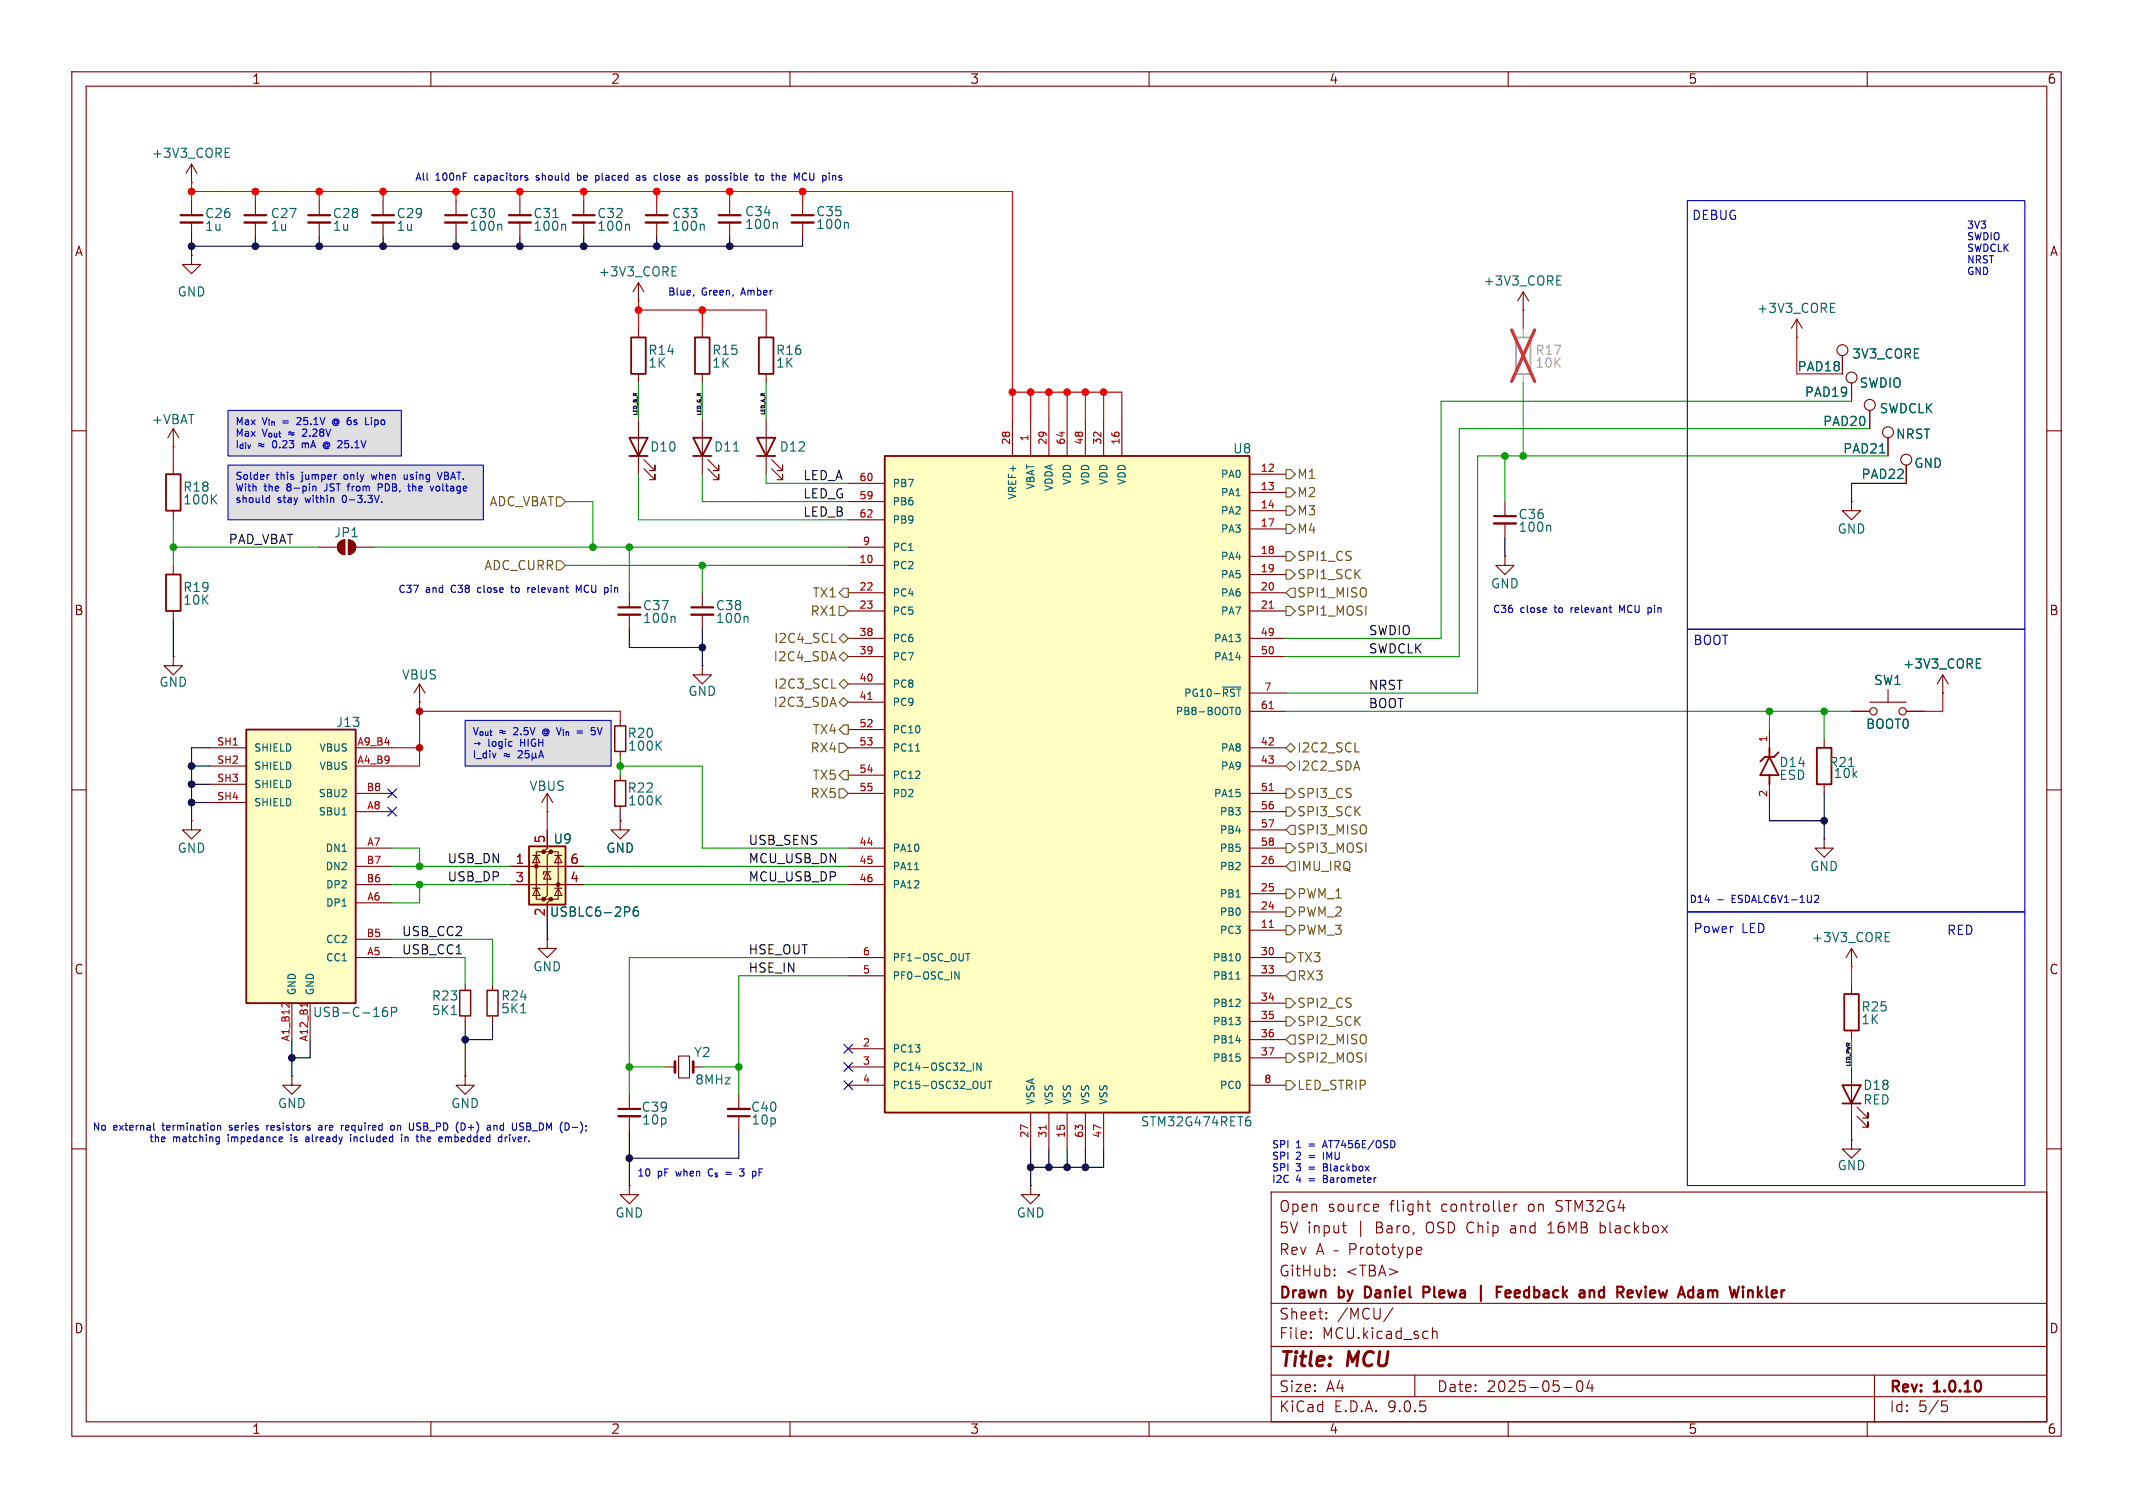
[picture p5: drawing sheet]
<svg xmlns="http://www.w3.org/2000/svg" width="297mm" height="210mm" viewBox="0 0 297 210" stroke-linecap="round" stroke-linejoin="round" font-family="sans-serif">
<g fill="none" stroke="#840000" stroke-width=".15">
<path d="M10 10h277v190h-277zM12 12h273v186h-273zM60 10v2M110 10v2M160 10v2M210 10v2M260 10v2M10 60h2M285 60h2M10 110h2M285 110h2M10 160h2"/>
<path d="M177 166h108v32h-108zM183.3 174.7l.5-1.5 .5 1.5M183.5 174.3h.7M185.7 174.2h.6M185.8 177.6h.1l-.1 .1M185.8 177.6h-.1l.1 .1M185.8 176.8v.1M185.8 177.6v.1M185.8 176.8h.1l-.1 .1M185.8 176.8h-.1l.1 .1M186.9 170.7h.6M187.2 171.6l.3 .1"/>
<path d="M191.7 167.7l.2 .1 .1 .3-.8 .1M191.9 168.6l-.2 .1M193.5 176.7l1.1 .4-1.1 .5M197.5 173.7l.4 .1 .1 .3-.8 .1M197.9 174.6l-.4 .1M198.6 167.7h.6M198.8 167.2v1.3l.1 .1 .3 .1M210.1 167.8l.1 .3-.7 .1M210.8 167.7v1M211.2 167.7l-.2 .1-.2 .2M215.5 171.7h.9M215.8 170.4l-.3 .2"/>
<path d="M222.8 171.6l.4 .1M222.8 170.2v1.5M223.2 170.7l-.4 .1M285 160h2M60 198v2M110 198v2M160 198v2M177 194.5h108M177 191.5h108M177 187.5h108M177 181.5h108M182.5 186.3h.1l-.1 .1"/>
<path d="M182.5 186.3v.1M182.5 185.5v.1M182.5 185.5h.1l-.1 .1M184.7 183.6v.1M184.7 183.6h-.1l.1 .1M184.7 182.8v.1M184.7 182.8h-.1l.1 .1M194 182.1l-1.3 2M197 191.5v3M199.5 184.9v1.5M199.5 185.5a.37 .37 0 0 1 .6 .1v.8M210 198v2"/>
<path d="M217.7 193.2h1.2M219.7 192.4a.36 .36 0 0 1 .3-.1 .36 .36 0 0 1 .3 .3 .77 .77 0 0 1-.4 1.2 .91 .91 0 0 1-.2-1.4zM221.3 192.2l-.3 1.1h.9M221.7 192.8v1M260 198v2M261 191.5v6.5M270.4 195.1h.7M270.5 195.7h.4l.3 .3v.3l-.2 .2-.5 .1"/>
</g>
<g fill="none" stroke="#840000" stroke-width=".3">
<path d="M190.4 179.2h-.3v1.5h.3M198.9 179.3l-.7-.1v1.5M198.9 179.9l-.7 .1M206.2 179v2.2M208.4 179.2h.7M208.4 179.9h.5M210.3 179.9l-.2-.2h-.3l-.2 .2 .1 .7 .1 .1 .5-.1M221.3 179.8a.37 .37 0 0 1 .7 .1v.8M221.3 179.7v1M227.8 179.7l.4 1 .4-1M236.6 179.7h.3l.2 .2v.8M244.8 179.2v1.5"/>
<path d="M245.3 179.7l-.5 .6M210.3 180l-.7 .2M237.1 180.6l-.5 .1M237.1 180l-.5 .1M244.9 180.1l.4 .6"/>
</g>
<g fill="#dfdfdf">
<path d="M31.7 57.2h24.2v6.3h-24.2z"/>
<path d="M31.7 64.8h35.6v7.6h-35.6z"/>
<path d="M64.8 100.3h20.3v6.4h-20.3z"/>
</g>
<g fill="none" stroke="#840000" stroke-width=".3">
<path d="M25.1 30h3.1M34 30h3.1M42.9 30h3.1M51.8 30h3.1M62 30h3M70.9 30h3M79.8 30h3M89.9 30h3.1M100.1 30h3M110.2 30h3.1M208 71.9h3.1M86.1 84.6h3.1"/>
<path d="M96.3 84.6h3M86.1 154.4h3.1M101.3 155.4h3.1"/>
</g>
<g fill="none" stroke="#840000" stroke-width=".33">
<path d="M25.1 31h3.1M34 31h3.1M42.9 31h3.1M51.8 31h3.1M62 31h3M70.9 31h3M79.8 31h3M89.9 31h3.1M100.1 31h3M110.2 31h3.1M208 72.9h3.1M86.1 85.6h3.1"/>
<path d="M96.3 85.6h3M86.1 155.4h3.1M101.3 154.4h3.1"/>
</g>
<g fill="none" stroke="#840000" stroke-width=".15">
<path d="M26.7 35.6v1.2h1.2l-1.2 1.3-1.3-1.3h1.3M26.7 35.6h.1M26.7 25.4h.1M26.7 22.9v2.5M26.7 27.9v2.1M26.7 31v2M26.7 22.9l-.8 1.2M26.7 22.9l.7 1.2M35.6 27.9v2.1M35.6 31v2M44.4 27.9v2.1M44.4 31v2"/>
<path d="M53.3 27.9v2.1M53.3 31v2M63.5 27.9v2.1M63.5 31v2M72.4 27.9v2.1M72.4 31v2M81.3 27.9v2.1M81.3 31v2M88.9 39.4v2.5M88.9 39.4l-.8 1.2M88.9 39.4l.8 1.2M91.4 27.9v2.1"/>
<path d="M91.4 31v2M101.6 27.9v2.1M101.6 31v2M111.8 27.9v2.1M111.8 31v2M24.1 59.7v2.5M24.1 59.7l-.7 1.3M24.1 59.7l.8 1.3M88.9 41.9h.1M88.9 45.7v1.3M88.9 52.1v1.2M88.9 58.4v7.6"/>
<path d="M97.8 45.7v1.3M97.8 52.1v1.2M97.8 58.4v7.6M212.1 43.2h.1M212.1 40.6l-.8 1.3M212.1 40.6l.8 1.3M212.1 40.6v2.6M250.2 47h.1M250.2 44.5l-.8 1.2M250.2 44.5l.8 1.2M250.2 44.5v2.5M256.5 49.5v2.6"/>
<path d="M257.8 53.3v2.6M260.3 57.2v2.5M24.1 62.2h.1M24.1 64.8v1.2M24.1 71.1v1.3M24.1 78.7v1.3M44.4 76.2h2.6M47.3 75.5l.4-.3h.3v2a1.02 1.02 0 0 1-.9-.6 1.02 1.02 0 0 1 .2-1.1zM48.5 75.2a1.02 1.02 0 0 1 1 1 1.02 1.02 0 0 1-1 1zM49.5 76.2h2.6M89.7 65.3l1.5 1.5v-.8v.8h-.8M89.7 64l1.5 1.5v-.7v.7h-.8"/>
<path d="M98.6 65.3l1.5 1.5v-.8v.8h-.8M98.6 64l1.5 1.5v-.7v.7h-.8M209.5 77.5v1.2h1.3l-1.3 1.3-1.2-1.3h1.2M209.5 77.5h.1M209.5 69.9v2M209.5 72.9v2M262.9 61v2.5M24.1 91.4v1.3h1.3l-1.3 1.3-1.2-1.3h1.2M24.1 91.4h.1M24.1 85.1v1.3M58.4 97.8h.1M58.4 95.3l-.7 1.2"/>
<path d="M58.4 95.3l.8 1.2M58.4 95.3v2.5M87.6 82.6v2M87.6 85.6v2M97.8 82.6v2M97.8 85.6v2M257.8 99.1h2.5M260.3 97.8h5.1M262.9 96v1.8M265.4 99.1h2.6M270.5 96.5h.1M270.5 94l-.8 1.3"/>
<path d="M270.5 94l.8 1.3M270.5 94v2.5M86.4 114.3v1.3h1.2l-1.2 1.2-1.3-1.2h1.3M86.4 114.3h.1M86.4 100.3v.8M86.4 104.6v.8M86.4 108v.7M86.4 112.3v.7M246.4 101.6v2.5M246.4 109.2v2.6M254 116.8v1.3h1.3l-1.3 1.3-1.3-1.3h1.3M254 116.8h.1"/>
<path d="M254 102.9v1.2M254 109.2v1.3M64.8 137.2v.7M68.6 137.2v.7M76.2 130.8v1.3h1.3l-1.3 1.3-1.3-1.3h1.3M76.2 130.8h.1M257.8 134.6h.1M257.8 132.1v2.5M257.8 137.2v1.2M257.8 132.1l-.8 1.3M257.8 132.1l.8 1.3M64.8 149.9v1.2h1.2l-1.2 1.3-1.3-1.3h1.3"/>
<path d="M64.8 149.9h.1M64.8 141.5v.7M68.6 141.5v.7M87.6 152.4v2M87.6 155.4v2.1M102.9 152.4v2M102.9 155.4v2.1M257.8 158.8v1.2h1.3l-1.3 1.3-1.3-1.3h1.3M257.8 158.8h.1M257.8 143.5v1.3M257.8 148.6v7.6M258.6 155.4l1.5 1.6v-.8v.8h-.8"/>
<path d="M258.6 154.2l1.5 1.5v-.8v.8h-.8M87.6 165.1v1.3h1.3l-1.3 1.2-1.2-1.2h1.2M87.6 165.1h.1M143.5 165.1v1.3h1.3l-1.3 1.2-1.3-1.2h1.3M143.5 165.1h.1"/>
<circle cx="256.5" cy="48.8" r=".76"/>
<circle cx="257.8" cy="52.6" r=".76"/>
<circle cx="260.4" cy="56.4" r=".76"/>
<circle cx="262.9" cy="60.2" r=".76"/>
<circle cx="260.9" cy="99.1" r=".51"/>
<circle cx="264.9" cy="99.1" r=".51"/>
</g>
<g fill="none" stroke="#006464" stroke-width=".15">
<path d="M31.4 21.3h.4M31.4 21.9h.6M31.4 20.6h.6M69.7 31.2l.2 .2v.7M77 30.3h.7M78.6 31.2l.2 .2v.7M87.5 31.2l.1 .2v.7M93.6 38.4h.6M93.6 37.8h.4M93.6 37.2h.6M97.9 31.2l.2 .2v.7M108 31l.2 .2v.6"/>
<path d="M117.9 31l.2 .2v.6M216.8 39h.4M216.8 39.7h.6M216.8 38.4h.6M254.9 42.8h.4M254.9 43.5h.6M254.9 42.2h.6M29.6 69.4l.6 .8M30.2 68.9l-.8 .7M102.1 62.8h.8M215.7 73.1l.2 .2v.7M261.7 63.1h.8"/>
<path d="M93.8 85.8l.2 .2v.7M104 85.8l.2 .2v.7M275.2 92.4h.4M275.2 93h.6M275.2 91.8h.6M91.6 103.7l.5 .8M91.6 111.4l.5 .7M92.1 103.2l-.7 .7M92.1 110.8l-.7 .7M262.5 130.5h.4M262.5 131.1h.6M262.5 129.9h.6"/>
<path d="M62.9 141.3h.7M72.5 141h.7"/>
</g>
<g fill="none" stroke="#840000" stroke-width=".25">
<path d="M87.9 47h2v5.1h-2zM96.8 47h2v5.1h-2zM23.1 66h2v5.1h-2zM87.6 61h2.6l-1.3 2.5zM87.6 63.5h2.6M96.5 61h2.6l-1.3 2.5zM96.5 63.5h2.6M23.1 80h2v5.1h-2zM246.4 104.1v1.3M246.4 108v1.2M246.4 105.4l1.2 2.6h-2.5zM247.6 104.8l-.6 .6h-1.3l-.6 .6"/>
<path d="M253 104.1h2v5.1h-2zM256.8 138.4h2v5.1h-2zM256.5 151.1h2.6l-1.3 2.6zM256.5 153.7h2.6"/>
</g>
<path d="M85.6 101.1h1.5v3.5h-1.5zM85.6 108.7h1.5v3.6h-1.5zM64 137.9h1.5v3.6h-1.5zM67.8 137.9h1.5v3.6h-1.5z" fill="none" stroke="#840000" stroke-width=".2"/>
<path d="M211.1 47h2v5.1h-2z" fill="none" stroke="#a1a1a1" stroke-width=".25"/>
<path d="M212.1 45.7v1.3M212.1 52.1v1.2" fill="none" stroke="#a1a1a1" stroke-width=".15"/>
<path d="M210.5 45.9l3.2 7.2M213.7 45.9l-3.2 7.2" fill="none" stroke="#e12e31" stroke-width=".46"/>
<g fill="#840000" stroke="#840000" stroke-width=".15">
<path d="M47.3 75.5l.4-.3h.3v2a1.02 1.02 0 0 1-.9-.6 1.02 1.02 0 0 1 .2-1.1z"/>
<path d="M48.5 75.2a1.02 1.02 0 0 1 1 1 1.02 1.02 0 0 1-1 1z"/>
</g>
<path d="M34.3 101.6h15.2v38.1h-15.2z" fill="#ffffc2"/>
<path d="M34.3 101.6h15.2v38.1h-15.2z" fill="none" stroke="#840000" stroke-width=".25"/>
<g fill="none" stroke="#840000" stroke-width=".15">
<path d="M29.2 104.1h5.1M29.2 106.7h5.1M29.2 109.2h5.1M29.2 111.8h5.1M49.5 104.1h5.1M49.5 106.7h5.1M49.5 110.5h5.1M49.5 113h5.1M49.5 118.1h5.1M40.6 139.7v5.1M43.2 139.7v5.1M49.5 120.7h5.1"/>
<path d="M49.5 123.2h5.1M49.5 125.7h5.1M49.5 130.8h5.1M49.5 133.4h5.1"/>
</g>
<path d="M39.3 139.7h.4M40.3 139.7v.6M42.8 139.7v.5" fill="none" stroke="#a90000" stroke-width=".15"/>
<path d="M47.6 113.5h.6M53.2 141l.3-.2h.2l.3 .2v.3l-.3 .2h-.3l-.2-.2M53.9 140.3a.5 .5 0 0 0-.7 .5M54.5 140.9h.6l.1-.2v-.3l-.2-.1h-.5v1.2" fill="none" stroke="#006464" stroke-width=".15"/>
<path d="M73.7 117.9h5v8.1h-5z" fill="#ffffc2"/>
<g fill="#840000" stroke="#840000" stroke-width=".14">
<circle cx="74.7" cy="120.6" r=".25"/>
<circle cx="75.7" cy="118.6" r=".25"/>
<circle cx="75.7" cy="125.2" r=".25"/>
<circle cx="76.7" cy="118.6" r=".25"/>
<circle cx="76.7" cy="125.2" r=".25"/>
<circle cx="77.7" cy="123.2" r=".25"/>
</g>
<g fill="none" stroke="#840000" stroke-width=".15">
<path d="M106.7 45.7v1.3M106.7 52.1v1.2M106.7 58.4v7.6M107.4 65.3l1.6 1.5v-.8v.8h-.8M107.4 64l1.6 1.5v-.7v.7h-.8M257.8 69.9v1.2h1.3l-1.3 1.3-1.3-1.3h1.3M257.8 69.9h.1M265.4 64.8v2.5M97.8 92.7v1.3h1.3l-1.3 1.3-1.3-1.3h1.3M97.8 92.7h.1M26.7 114.3v1.3h1.2l-1.2 1.2-1.3-1.2h1.3M26.7 114.3h.1"/>
<path d="M74.2 119.1h1M74.7 119.1l.5 1h-1zM75.7 118.6h-1v6.6h1M76.2 115.6v2.5l-.5 .5h1l-.5 .5v5.6l-.5 .5h1l-.5 .5v2.6M76.2 113h.1M76.2 110.5v2.5M76.2 110.5l-.8 1.3M76.2 110.5l.8 1.3M76.7 118.6h1v6.6h-1M77.2 119.1h1M77.7 119.1l.5 1h-1zM71.1 120.7h10.2"/>
<path d="M71.1 123.2h10.2M74.2 123.7h1M74.7 123.7l.5 1h-1zM76.2 121.4l.5 1h-1zM76.7 121.4h-1v.4M77.2 123.7h1M77.7 123.7l.5 1h-1zM40.6 149.9v1.2h1.3l-1.3 1.3-1.2-1.3h1.2M40.6 149.9h.1M92.7 148.6h1.3M94.5 147.1h1.5v3h-1.5zM96.5 148.6h1.3"/>
<circle cx="265.4" cy="64" r=".76"/>
</g>
<path d="M105.7 47h2v5.1h-2zM105.4 61h2.5l-1.2 2.5zM105.4 63.5h2.5M73.7 117.9h5v8.1h-5z" fill="none" stroke="#840000" stroke-width=".25"/>
<path d="M87.6 126.4l.1 .2-.1 .3M88.8 126.3a.5 .5 0 0 0-.6 .6v.4l.1 .2 .4 .1 .1-.1 .1-.5-.1-.1-.4-.1-.2 .2" fill="none" stroke="#006464" stroke-width=".15"/>
<path d="M94 147.8v1.6M96.5 147.8v1.6" fill="none" stroke="#840000" stroke-width=".38"/>
<path d="M123.2 63.5h50.8v91.4h-50.8z" fill="#ffffc2"/>
<path d="M123.2 63.5h50.8v91.4h-50.8z" fill="none" stroke="#840000" stroke-width=".25"/>
<g fill="none" stroke="#840000" stroke-width=".15">
<path d="M141 58.4v5.1M143.5 58.4v5.1M146 58.4v5.1M148.6 58.4v5.1M151.1 58.4v5.1M153.7 58.4v5.1M156.2 58.4v5.1M256.5 49.5v2.6M257.8 53.3v2.6M260.3 57.2v2.5M118.1 67.3h5.1M118.1 69.9h5.1"/>
<path d="M118.1 72.4h5.1M118.1 76.2h5.1M118.1 78.7h5.1M174 66h5.1M174 68.6h5.1M174 71.1h5.1M174 73.7h5.1M174 77.5h5.1M262.9 61v2.5M265.4 64.8v2.5M118.1 82.6h5.1M118.1 85.1h5.1"/>
<path d="M118.1 88.9h5.1M118.1 91.4h5.1M118.1 95.3h5.1M118.1 97.8h5.1M174 82.6h5.1M174 85.1h5.1M174 88.9h5.1M174 91.4h5.1M174 80h5.1M174 96.5h5.1M174 99.1h5.1M257.8 99.1h2.5"/>
<path d="M265.4 99.1h2.6M270.5 96.5h.1M76.2 115.6v2.5M86.4 114.3h.1M118.1 101.6h5.1M118.1 104.1h5.1M118.1 108h5.1M118.1 110.5h5.1M118.1 118.1h5.1M174 104.1h5.1M174 110.5h5.1M174 118.1h5.1"/>
<path d="M174 106.7h5.1M174 113h5.1M174 115.6h5.1M71.1 120.7h2.6M71.1 123.2h2.6M76.2 125.7v2.6M78.7 120.7h2.6M78.7 123.2h2.6M118.1 120.7h5.1M118.1 123.2h5.1M118.1 133.4h5.1M118.1 135.9h5.1"/>
<path d="M174 120.7h5.1M174 133.4h5.1M174 135.9h5.1M174 124.5h5.1M174 127h5.1M174 129.5h5.1M174 139.7h5.1M118.1 146.1h5.1M118.1 148.6h5.1M118.1 151.1h5.1M143.5 154.9v5.1M146 154.9v5.1"/>
<path d="M148.6 154.9v5.1M151.1 154.9v5.1M153.7 154.9v5.1M174 151.1h5.1M174 142.2h5.1M174 144.8h5.1M174 147.3h5.1"/>
</g>
<path d="M120.8 97.4h.6M176.7 84.7h.6M176.7 98.7h.6M176.7 110.1h.6M176.7 129.2h.6M145.7 156.7v.6" fill="none" stroke="#a90000" stroke-width=".15"/>
<g fill="none" stroke="#006464" stroke-width=".15">
<path d="M261.7 63.1h.8M170.2 95.7h2.6M172.2 98.6l.1-.1a.54 .54 0 0 1 .4 .5 .54 .54 0 0 1-.4 .5l-.1-.1-.1-.3zM275.2 92.4h.4M275.2 93h.6M275.2 91.8h.6M127.5 104.6h.6M87.6 126.4l.1 .2-.1 .3M88.8 126.3a.5 .5 0 0 0-.6 .6v.4l.1 .2 .4 .1 .1-.1 .1-.5-.1-.1-.4-.1-.2 .2M127.4 121.1h.5M133.5 135.3v1.1l-.5-1.1v1.1M134.5 132.8h.5"/>
<path d="M134.8 132.8v1M172.1 124.9h.6M172.1 136.4h.6M172.6 133v.6M172.6 139.2v.4M135.5 148v1.1M136.6 148v1.1l-.6-1.1v1.1M137.2 150.6v.8l-.1 .1M137.5 150.6h.6M137.8 150.6v1M172.1 140.2h.6M172.1 141.7h.6l-.4 .4"/>
<path d="M172.1 144.9h.6M172.6 142.2v.4M172.6 147.2v.5M173.7 156h.2l.3 .2-.1 .5-.4 .1M173.8 155.5h.2"/>
</g>
<g fill="none" stroke="#725600" stroke-width=".15">
<path d="M77.5 69.2h.6l.6 .7-.6 .6h-.6zM77.5 78.1h.6l.6 .6-.6 .7h-.6zM179.1 79.4h.6l.6 .6-.6 .6h-.6zM179.1 76.8h.6l.6 .7-.6 .6h-.6zM179.1 65.4h.6l.6 .6-.6 .7h-.6zM179.1 70.5h.6l.6 .6-.6 .7h-.6zM179.1 67.9h.6l.6 .7-.6 .6h-.6zM179.1 73h.6l.6 .7-.6 .6h-.6zM115.8 89.5h.6M115.8 95.8h.6M116.8 91.4l.7-.6 .6 .6-.6 .7zM116.8 84.5h.7l.6 .6-.6 .6h-.7z"/>
<path d="M116.8 97.8l.7-.6 .6 .6-.6 .6zM116.8 95.3l.7-.7 .6 .7-.6 .6zM117.5 81.9h.6v1.3h-.6l-.7-.6zM117.5 88.3l.6 .6-.6 .6-.7-.6zM179.1 84.5h.6l.6 .6-.6 .6h-.6zM179.7 81.9h.6v1.3h-.6l-.6-.6zM116.8 103.5h.7l.6 .6-.6 .7h-.7zM116.8 109.9h.7l.6 .6-.6 .6h-.7zM117.5 107.3h.6v1.3h-.6l-.7-.6zM117.5 101h.6v1.2h-.6l-.7-.6zM179.1 117.5h.6l.6 .6-.6 .6h-.6zM179.1 104.1l.6-.6 .6 .6-.6 .7z"/>
<path d="M179.1 106.7l.6-.7 .6 .7-.6 .6zM179.1 112.4h.6l.6 .6-.6 .7h-.6zM179.1 109.9h.6l.6 .6-.6 .6h-.6zM179.7 114.9h.6v1.3h-.6l-.6-.6zM188.7 104.7h.6M179.1 128.9h.6l.6 .6-.6 .7h-.6zM179.1 139.1h.6l.6 .6-.6 .6h-.6zM179.1 132.7h.6l.6 .7-.6 .6h-.6zM179.1 123.8h.6l.6 .7-.6 .6h-.6zM179.1 126.4h.6l.6 .6-.6 .6h-.6zM179.7 135.3h.6v1.2h-.6l-.6-.6zM179.7 120h.6v1.3h-.6l-.6-.6z"/>
<path d="M179.1 141.6h.6l.6 .6-.6 .7h-.6zM179.1 150.5h.6l.6 .6-.6 .7h-.6zM179.1 146.7h.6l.6 .6-.6 .7h-.6zM179.7 144.1h.6v1.3h-.6l-.6-.6z"/>
</g>
<g fill="none" stroke="#f00" stroke-width=".15">
<path d="M26.7 26.7h114.3v31.7M26.7 25.4v2.5M35.6 26.7v1.2M44.4 26.7v1.2M53.3 26.7v1.2M63.5 26.7v1.2M72.4 26.7v1.2M81.3 26.7v1.2M91.4 26.7v1.2M101.6 26.7v1.2M111.8 26.7v1.2M88.9 41.9v3.8"/>
<path d="M88.9 43.2h17.8v2.5M97.8 43.2v2.5M141 54.6h15.2v3.8M143.5 54.6v3.8M146 54.6v3.8M148.6 54.6v3.8M151.1 54.6v3.8M153.7 54.6v3.8M212.1 43.2v2.5M250.2 47v5.1h6.3M270.5 96.5v2.6h-2.5M257.8 134.6v2.6"/>
</g>
<g fill="none" stroke="#000" stroke-width=".15">
<path d="M26.7 33v2.6M35.6 33v1.3M44.4 33v1.3M53.3 33v1.3M63.5 33v1.3M72.4 33v1.3M81.3 33v1.3M91.4 33v1.3M101.6 33v1.3M111.8 33v1.3h-85.1M209.5 74.9v2.6M265.4 67.3h-7.6v2.6"/>
<path d="M24.1 86.4v5M87.6 87.6v2.6h10.2M97.8 87.6v5.1M26.7 109.2h2.5M26.7 111.8h2.5M26.7 106.7h2.5M29.2 104.1h-2.5v10.2M86.4 113v1.3M246.4 111.8v2.5h7.6M254 110.5v6.3M76.2 128.3v2.5M40.6 144.8v5.1"/>
<path d="M43.2 144.8v2.5h-2.6M64.8 142.2v7.7M68.6 142.2v2.6h-3.8M87.6 157.5v7.6M102.9 157.5v3.8h-15.3M257.8 156.2v2.6M143.5 160v5.1M146 160v2.6M148.6 160v2.6M151.1 160v2.6M153.7 160v2.6h-10.2"/>
</g>
<g fill="none" stroke="#009600" stroke-width=".15">
<path d="M88.9 53.3v5.1M97.8 53.3v5.1M106.7 53.3v5.1M212.1 53.3v10.2M257.8 55.9h-57.1v33h-21.6M260.3 59.7h-57.1v31.7h-24.1M24.1 76.2h20.3M24.1 72.4v6.3M52.1 76.2h66M78.7 78.7h39.4M78.7 69.9h3.8v6.3M87.6 76.2v6.4"/>
<path d="M88.9 66v6.4h29.2M97.8 66v3.9h20.3M97.8 78.7v3.9M106.7 66v1.3h11.4M209.5 63.5v6.4M262.9 63.5h-57.2v33h-26.6M179.1 99.1h78.7M246.4 99.1v2.5M254 99.1v3.8M54.6 118.1h3.8v2.6M86.4 106.7h11.4v11.4h20.3M86.4 105.4v2.6"/>
<path d="M54.6 133.4h10.2v3.8M54.6 120.7h16.5M54.6 123.2h16.5M54.6 130.8h14v6.4M58.4 123.2v2.5h-3.8M81.3 120.7h36.8M81.3 123.2h36.8M118.1 135.9h-15.2v16.5M118.1 133.4h-30.5v19M87.6 148.6h5.1M97.8 148.6h5.1M257.8 144.8v3.8"/>
</g>
<path d="M24.1 62.2v2.6M58.4 97.8v8.9h-3.8M58.4 99.1h28v1.2M54.6 104.1h3.8M76.2 113v2.6" fill="none" stroke="#c20000" stroke-width=".15"/>
<path d="M54 112.4l1.2 1.2M54 109.9l1.2 1.2M55.2 112.4l-1.2 1.2M55.2 109.9l-1.2 1.2M117.5 148l1.2 1.2M117.5 145.4l1.2 1.3M117.5 150.5l1.2 1.2M118.7 148l-1.2 1.2M118.7 145.4l-1.2 1.3M118.7 150.5l-1.2 1.2" fill="none" stroke="#000084" stroke-width=".15"/>
<g fill="none" stroke="#0000c2" stroke-width=".15">
<path d="M60.7 25.1h.6M60.7 24.4l.3-.3v1M61.7 24.2l.2-.1a.53 .53 0 0 1 .3 .5 .53 .53 0 0 1-.3 .5l-.2-.1v-.3zM62.7 24.2l.1-.1a.53 .53 0 0 1 .4 .5 .53 .53 0 0 1-.4 .5l-.1-.1-.1-.3zM63.6 24.4v.7M63.6 24.5l.1-.1 .3 .1v.6M64.5 24.6h.3M65 24.1h-.5v1M73.5 24.5l-.3-.1-.1 .2v.1l.4 .1v.2h-.4M74.7 25v.1M74.7 24.5v.2M80.4 25l.3 .1"/>
<path d="M80.4 24.1v1M80.7 24.4l-.3 .1M83 24.4l.3 .1 .1 .1v.4l-.4 .1M88.7 24.5h.3l.1 .6M89.1 24.7h-.4l-.1 .2 .1 .2 .4-.1M92 24.1v.9l.1 .1M96.2 24.5l.1 .6M96.3 25l-.1 .1M96.3 24.7h-.1M97.1 24.5l-.3-.1-.1 .2 .4 .3M97.1 25l-.1 .1-.3-.1M99.4 24.4l.2 .1 .1 .1v.4l-.3 .1"/>
<path d="M105.8 24.6l.2-.2 .2 .1 .1 .1-.1 .4-.2 .1-.2-.2M109 25h.4M109 24.5l.3-.1 .1 .3-.5 .1M112.7 24.1v.8l.2 .2h.2M116.8 24.7l.4 .1v.2l-.1 .1-.3-.1M116.8 24.5h.4M234.9 27.9h47v59.7h-47zM31.7 57.2h24.2v6.3h-24.2zM41.4 58.2h-.1M41.9 58.6l-.6 .5h.6M46.8 58.3a.48 .48 0 0 0-.5 .5 .48 .48 0 0 0 .5 .5M46.8 58.6a.24 .24 0 0 0-.3 .2 .24 .24 0 0 0 .3 .2"/>
<path d="M50.9 59.1h.5M51.7 58.1v.1M51.7 58.5v.6M96.6 41.1l-.1 .1M31.7 64.8h35.6v7.6h-35.6zM37.1 69.9h.4M37.1 69.4h.4M37.5 66.1l-.3 .2M37.5 69v1M42.1 61.7v.7M44 67.8v.6M45 62.2l.5 .3"/>
<path d="M45.1 68.4h.1M45.3 61.6l-.3 .2M45.5 61.8a.24 .24 0 0 0-.3 .2 .24 .24 0 0 0 .3 .3M47.7 69.2v.6M47.9 66.2v.5M51.7 66.1l.2 .7 .2-.5M52.7 67.4v1M53.1 69.9v.1M53.2 67.6l-.1 .2-.4 .1M56.3 66.1v.6l.3 .1 .1-.1M56.7 66.1v.7M57.5 67.4v1"/>
<path d="M60.7 67.9l.1 .4 .2 .1M60.9 67.7h.1M60.9 65.8l.3 1 .4-1M66.5 81.9v.5M71.1 81.8h.4M71.2 81.5v.9l.3 .1M73.8 81.8l-.3 .2M80.2 82.5v-1l.4 .7 .3-.7v1M85.1 81.5v.1M85.1 81.8v.7M218.8 84.6v.7M218.8 84.7v.1"/>
<path d="M225.9 85l-.4-.7v1M229.6 84.6l.3 .1v.1v.4l-.3 .1M234.9 87.6h47v39.4h-47zM64.8 100.3h20.3v6.4h-20.3zM73.3 104.9h.2l.2 .2-.1 .4h-.3M73.5 101.3h-.5v.5l.1-.1 .3 .1 .1 .1v.3l-.2 .1-.3-.1M73.8 101.3l.4 1 .3-1M74.1 105.4l.2 .1h.1l.2-.1M74.1 104.9v1M74.6 105.4l.1 .1M74.6 104.9v.5M75 105.5l.3-1 .4 1"/>
<path d="M75.1 105.3h.5M75.8 101.6a.46 .46 0 0 0-.3 .4 .46 .46 0 0 0 .3 .4M77.5 101.3l.3 1 .4-1M78.4 101.6v.1M78.4 101.9v.5M78.8 101.9v.5M78.8 102l.3-.1 .1 .5M80.4 101.8h.7M80.4 102.1h.7M82.4 101.8l.3-.1 .2 .2-.1 .4h-.3M82.8 101.3h-.4l-.1 .5M83.2 101.3l.3 1 .3-1"/>
<path d="M234.9 127h47v38.1h-47zM252.8 124.7h.3l.1 .3-.6 .7h.6M21.4 157.3l.1 .1M31.9 157.3l.1 .1M32 156.8v.2M37.2 156.7v.7M37.4 156.7l-.2 .2M40.5 158.3v.7M42.5 158.9l.2 .1h.2M42.9 158.3l-.3 .1M42.9 158.6h-.2l-.2 .2M44.4 156.8h.4v.6"/>
<path d="M44.8 157h-.3l-.2 .1 .2 .3 .3-.1M48.4 156.7h-.1l-.2 .2 .1 .4 .2 .1M48.6 157l-.5 .1M48.8 158.3v.7M49.3 158.3v.7M54.6 156.7l.2 .1 .1 .1v.4l-.3 .1M55.3 156.7v.7M55.5 156.7l-.2 .1M55.9 158.3v.7M56.4 158.3v.7M56.8 158.4l-.3-.1-.1 .1M57 156.4v.8"/>
<path d="M57.6 156.4v.8M58 157.3l.4 .1M58.4 156.4h-.2l-.2 .2 .1 .2 .3 .1M58.7 158.4l.2-.1 .2 .2M62.4 158.4l-.2-.1-.2 .1M68.8 156.8l.1-.1 .3 .1v.6M68.8 156.7v.7M70.3 158.3v.7M70.6 158.3l-.3 .2M73.3 156.9h.4M73.7 156.4h-.4v1h.4M79.7 157h.7"/>
<path d="M184.2 159.6h.5M184.5 158.8l-.4 1M98.7 163v.5M103 162.8h.6l-.3 .4h.2l.1 .2M103.6 163.6l-.2 .2-.4-.1M105.2 163.2l.1 .1-.1 .4M184.3 160.5v1M184.3 162.5h.3M184.3 164.1h.3M184.6 162.1h-.3v1h.4M184.6 163.7h-.3v1h.4"/>
</g>
<g fill="#000" stroke="#000" stroke-width=".15">
<circle cx="26.7" cy="34.3" r=".46"/>
<circle cx="35.6" cy="34.3" r=".46"/>
<circle cx="44.4" cy="34.3" r=".46"/>
<circle cx="53.3" cy="34.3" r=".46"/>
<circle cx="63.5" cy="34.3" r=".46"/>
<circle cx="72.4" cy="34.3" r=".46"/>
<circle cx="81.3" cy="34.3" r=".46"/>
<circle cx="91.4" cy="34.3" r=".46"/>
<circle cx="101.6" cy="34.3" r=".46"/>
<circle cx="97.8" cy="90.2" r=".46"/>
<circle cx="26.7" cy="111.8" r=".46"/>
<circle cx="26.7" cy="109.2" r=".46"/>
<circle cx="26.7" cy="106.7" r=".46"/>
<circle cx="254" cy="114.3" r=".46"/>
<circle cx="40.6" cy="147.3" r=".46"/>
<circle cx="64.8" cy="144.8" r=".46"/>
<circle cx="87.6" cy="161.3" r=".46"/>
<circle cx="143.5" cy="162.6" r=".46"/>
<circle cx="146" cy="162.6" r=".46"/>
<circle cx="148.6" cy="162.6" r=".46"/>
<circle cx="151.1" cy="162.6" r=".46"/>
</g>
<g fill="#009600" stroke="#009600" stroke-width=".15">
<circle cx="246.4" cy="99.1" r=".46"/>
<circle cx="254" cy="99.1" r=".46"/>
<circle cx="212.1" cy="63.5" r=".46"/>
<circle cx="209.5" cy="63.5" r=".46"/>
<circle cx="86.4" cy="106.7" r=".46"/>
<circle cx="102.9" cy="148.6" r=".46"/>
<circle cx="87.6" cy="148.6" r=".46"/>
<circle cx="58.4" cy="123.2" r=".46"/>
<circle cx="87.6" cy="76.2" r=".46"/>
<circle cx="97.8" cy="78.7" r=".46"/>
<circle cx="58.4" cy="120.7" r=".46"/>
<circle cx="82.5" cy="76.2" r=".46"/>
<circle cx="24.1" cy="76.2" r=".46"/>
</g>
<g fill="#f00" stroke="#f00" stroke-width=".15">
<circle cx="151.1" cy="54.6" r=".46"/>
<circle cx="148.6" cy="54.6" r=".46"/>
<circle cx="153.7" cy="54.6" r=".46"/>
<circle cx="97.8" cy="43.2" r=".46"/>
<circle cx="88.9" cy="43.2" r=".46"/>
<circle cx="143.5" cy="54.6" r=".46"/>
<circle cx="146" cy="54.6" r=".46"/>
<circle cx="141" cy="54.6" r=".46"/>
<circle cx="111.8" cy="26.7" r=".46"/>
<circle cx="44.4" cy="26.7" r=".46"/>
<circle cx="53.3" cy="26.7" r=".46"/>
<circle cx="63.5" cy="26.7" r=".46"/>
<circle cx="72.4" cy="26.7" r=".46"/>
<circle cx="81.3" cy="26.7" r=".46"/>
<circle cx="91.4" cy="26.7" r=".46"/>
<circle cx="101.6" cy="26.7" r=".46"/>
<circle cx="26.7" cy="26.7" r=".46"/>
<circle cx="35.6" cy="26.7" r=".46"/>
</g>
<g fill="#c20000" stroke="#c20000" stroke-width=".15">
<circle cx="58.4" cy="104.1" r=".46"/>
<circle cx="58.4" cy="99.1" r=".46"/>
</g>
<g font-size="2.8" fill="#840000">
<text x="178" y="190.9">Title:</text>
<text x="187.7" y="190.9">MCU</text>
</g>
<g font-size="2.1" fill="#840000">
<text x="178" y="172">5V input</text>
<text x="178" y="169">Open</text>
<text x="184.9" y="169">source</text>
<text x="189" y="172">|</text>
<text x="191.7" y="172">Baro,</text>
<text x="193.6" y="169">flight</text>
<text x="198.8" y="172">OSD Chip</text>
<text x="200.8" y="169">controller</text>
<text x="210.9" y="172">and</text>
<text x="213.1" y="169">on</text>
<text x="216.2" y="172">16MB</text>
<text x="217.1" y="169">STM32G4</text>
<text x="223.6" y="172">blackbox</text>
<text x="178" y="178">GitHub:</text>
<text x="178" y="175">Rev</text>
<text x="187.4" y="178">&lt;TBA&gt;</text>
<text x="188" y="175">Prototype</text>
<text x="178" y="184">Sheet:</text>
<text x="178" y="181.2">Drawn</text>
<text x="186.2" y="184">/MCU/</text>
<text x="186.5" y="181.2">by</text>
<text x="190.7" y="181.2">Daniel</text>
<text x="199.4" y="181.2">Plewa</text>
<text x="207.7" y="181.2">|</text>
<text x="210.9" y="181.2">Feedback</text>
<text x="223" y="181.2">and</text>
<text x="228.8" y="181.2">Review</text>
<text x="238.1" y="181.2">Adam</text>
<text x="245.8" y="181.2">Winkler</text>
<text x="178" y="186.7">File:</text>
<text x="184.1" y="186.7">MCU.kicad_sch</text>
<text x="178" y="196.9">KiCad</text>
<text x="178" y="194.1">Size:</text>
<text x="184.7" y="194.1">A4</text>
<text x="185.7" y="196.9">E.D.A.</text>
<text x="193.3" y="196.9">9.0.5</text>
<text x="200" y="194.1">Date:</text>
<text x="207" y="194.1">2025-05-04</text>
<text x="263" y="194.3">Rev:</text>
<text x="263" y="196.9">Id:</text>
<text x="267.1" y="196.9">5/5</text>
<text x="269.4" y="194.3">1.0.10</text>
</g>
<g font-size="1.8" fill="#840000">
<text x="35" y="11.9">1</text>
<text x="85" y="11.9">2</text>
<text x="135" y="11.9">3</text>
<text x="185" y="11.9">4</text>
<text x="235" y="11.9">5</text>
<text x="285" y="11.9">6</text>
<text x="10.3" y="35.9">A</text>
<text x="285.3" y="35.9">A</text>
<text x="10.3" y="85.9">B</text>
<text x="285.3" y="85.9">B</text>
<text x="10.3" y="135.9">C</text>
<text x="285.3" y="135.9">C</text>
<text x="10.3" y="185.9">D</text>
<text x="285.3" y="185.9">D</text>
<text x="35" y="199.9">1</text>
<text x="85" y="199.9">2</text>
<text x="135" y="199.9">3</text>
<text x="185" y="199.9">4</text>
<text x="235" y="199.9">5</text>
<text x="285" y="199.9">6</text>
</g>
<g font-size="1.8" fill="#006464">
<text x="21" y="22.2">+3V3_CORE</text>
<text x="28.5" y="32.4">1u</text>
<text x="28.5" y="30.6">C26</text>
<text x="37.6" y="32.4">1u</text>
<text x="37.6" y="30.6">C27</text>
<text x="46.2" y="32.4">1u</text>
<text x="46.2" y="30.6">C28</text>
<text x="55.1" y="32.4">1u</text>
<text x="55.1" y="30.6">C29</text>
<text x="65.3" y="32.4">100n</text>
<text x="65.3" y="30.6">C30</text>
<text x="74.2" y="32.4">100n</text>
<text x="74.2" y="30.6">C31</text>
<text x="83.1" y="32.4">100n</text>
<text x="83.1" y="30.6">C32</text>
<text x="93.5" y="32.4">100n</text>
<text x="93.5" y="30.6">C33</text>
<text x="103.6" y="32.1">100n</text>
<text x="103.6" y="30.3">C34</text>
<text x="113.5" y="32.1">100n</text>
<text x="113.5" y="30.3">C35</text>
<text x="24.6" y="41.5">GND</text>
<text x="83.3" y="38.7">+3V3_CORE</text>
<text x="206.5" y="40">+3V3_CORE</text>
<text x="244.6" y="43.8">+3V3_CORE</text>
<text x="90.2" y="51.4">1K</text>
<text x="90.2" y="49.6">R14</text>
<text x="99.1" y="51.4">1K</text>
<text x="99.1" y="49.6">R15</text>
<text x="108" y="51.4">1K</text>
<text x="108" y="49.6">R16</text>
<text x="250.2" y="51.9">PAD18</text>
<text x="257.8" y="50.1">3V3_CORE</text>
<text x="21" y="59.3">+VBAT</text>
<text x="251.2" y="55.5">PAD19</text>
<text x="253.8" y="59.5">PAD20</text>
<text x="258.8" y="54.2">SWDIO</text>
<text x="261.6" y="57.8">SWDCLK</text>
<text x="90.4" y="63.1">D10</text>
<text x="99.3" y="63.1">D11</text>
<text x="108.5" y="63.1">D12</text>
<text x="171.6" y="63.3">U8</text>
<text x="256.5" y="63.3">PAD21</text>
<text x="263.9" y="61.3">NRST</text>
<text x="266.5" y="65.4">GND</text>
<text x="25.4" y="70.5">100K</text>
<text x="25.4" y="68.7">R18</text>
<text x="259.1" y="66.9">PAD22</text>
<text x="46.4" y="75">JP1</text>
<text x="211.3" y="74.3">100n</text>
<text x="211.3" y="72.5">C36</text>
<text x="255.8" y="74.5">GND</text>
<text x="25.4" y="82.7">R19</text>
<text x="207.5" y="82.1">GND</text>
<text x="25.4" y="84.4">10K</text>
<text x="89.4" y="87">100n</text>
<text x="89.4" y="85.2">C37</text>
<text x="99.6" y="87">100n</text>
<text x="99.6" y="85.2">C38</text>
<text x="22.1" y="95.9">GND</text>
<text x="55.9" y="94.8">VBUS</text>
<text x="260.9" y="95.6">SW1</text>
<text x="264.9" y="93.3">+3V3_CORE</text>
<text x="46.7" y="101.4">J13</text>
<text x="95.8" y="97.1">GND</text>
<text x="259.7" y="101.7">BOOT0</text>
<text x="87.3" y="103">R20</text>
<text x="87.3" y="104.7">100K</text>
<text x="247.7" y="107">D14</text>
<text x="254.6" y="107">R21</text>
<text x="73.6" y="110.3">VBUS</text>
<text x="87.3" y="110.6">R22</text>
<text x="87.3" y="112.4">100K</text>
<text x="247.7" y="108.8">ESD</text>
<text x="255.2" y="108.6">10k</text>
<text x="24.6" y="119">GND</text>
<text x="77" y="117.7">U9</text>
<text x="84.3" y="119">GND</text>
<text x="252" y="121.5">GND</text>
<text x="76.5" y="127.9">USBLC6-2P6</text>
<text x="252.2" y="131.4">+3V3_CORE</text>
<text x="74.2" y="135.5">GND</text>
<text x="43.5" y="141.8">USB-C-16P</text>
<text x="60" y="139.5">R23</text>
<text x="60" y="141.6">5K1</text>
<text x="69.7" y="139.5">R24</text>
<text x="69.7" y="141.3">5K1</text>
<text x="259.1" y="142.8">1K</text>
<text x="259.1" y="141.1">R25</text>
<text x="96.5" y="147.4">Y2</text>
<text x="38.6" y="154.5">GND</text>
<text x="62.7" y="154.5">GND</text>
<text x="89.2" y="155">C39</text>
<text x="96.7" y="151.2">8MHz</text>
<text x="104.5" y="155">C40</text>
<text x="259.3" y="152">D18</text>
<text x="259.3" y="154">RED</text>
<text x="89.3" y="156.8">10p</text>
<text x="104.5" y="156.8">10p</text>
<text x="158.8" y="157.1">STM32G474RET6</text>
<text x="255.8" y="163.2">GND</text>
<text x="85.6" y="169.8">GND</text>
<text x="141.5" y="169.8">GND</text>
</g>
<g font-size="1.8" fill="#0000c2">
<text x="235.5" y="30.8">DEBUG</text>
<text x="235.7" y="90">BOOT</text>
<text x="235.7" y="130.2">Power</text>
<text x="242.5" y="130.2">LED</text>
<text x="271" y="130.4">RED</text>
</g>
<g font-size="1.8" fill="#989898">
<text x="213.7" y="49.6">R17</text>
<text x="213.7" y="51.4">10K</text>
</g>
<g font-size="1.8" fill="#725600">
<text x="68.1" y="70.7">ADC_VBAT</text>
<text x="180.5" y="66.9">M1</text>
<text x="180.5" y="72">M3</text>
<text x="180.5" y="69.4">M2</text>
<text x="180.5" y="74.5">M4</text>
<text x="67.3" y="79.6">ADC_CURR</text>
<text x="113.1" y="83.4">TX1</text>
<text x="180.5" y="80.9">SPI1_SCK</text>
<text x="180.5" y="83.4">SPI1_MISO</text>
<text x="180.5" y="78.3">SPI1_CS</text>
<text x="107.7" y="89.8">I2C4_SCL</text>
<text x="112.8" y="86">RX1</text>
<text x="180.5" y="86">SPI1_MOSI</text>
<text x="107.6" y="92.3">I2C4_SDA</text>
<text x="107.6" y="98.7">I2C3_SDA</text>
<text x="107.7" y="96.1">I2C3_SCL</text>
<text x="112.8" y="105">RX4</text>
<text x="113.1" y="102.5">TX4</text>
<text x="180.5" y="105">I2C2_SCL</text>
<text x="180.5" y="107.5">I2C2_SDA</text>
<text x="112.8" y="111.4">RX5</text>
<text x="113.1" y="108.8">TX5</text>
<text x="180.5" y="113.9">SPI3_SCK</text>
<text x="180.5" y="111.4">SPI3_CS</text>
<text x="180.5" y="119">SPI3_MOSI</text>
<text x="180.5" y="116.4">SPI3_MISO</text>
<text x="180.5" y="125.3">PWM_1</text>
<text x="180.5" y="121.5">IMU_IRQ</text>
<text x="180.5" y="130.4">PWM_3</text>
<text x="180.5" y="127.9">PWM_2</text>
<text x="180.5" y="136.8">RX3</text>
<text x="180.5" y="134.2">TX3</text>
<text x="180.5" y="140.6">SPI2_CS</text>
<text x="180.5" y="143.1">SPI2_SCK</text>
<text x="180.5" y="145.6">SPI2_MISO</text>
<text x="180.5" y="148.2">SPI2_MOSI</text>
<text x="180.5" y="152">LED_STRIP</text>
</g>
<g font-size="1.8" fill="#0f0f0f">
<text x="111.8" y="69.5">LED_G</text>
<text x="111.8" y="67">LED_A</text>
<text x="31.7" y="75.9">PAD_VBAT</text>
<text x="111.8" y="72">LED_B</text>
<text x="190.5" y="88.6">SWDIO</text>
<text x="190.5" y="91.1">SWDCLK</text>
<text x="190.5" y="96.2">NRST</text>
<text x="190.5" y="98.7">BOOT</text>
<text x="104.1" y="117.8">USB_SENS</text>
<text x="62.2" y="120.3">USB_DN</text>
<text x="62.2" y="122.8">USB_DP</text>
<text x="104.1" y="120.3">MCU_USB_DN</text>
<text x="104.1" y="122.8">MCU_USB_DP</text>
<text x="55.9" y="130.5">USB_CC2</text>
<text x="55.9" y="133">USB_CC1</text>
<text x="104.1" y="133">HSE_OUT</text>
<text x="104.1" y="135.5">HSE_IN</text>
</g>
<g font-size="1.8" fill="#a90000">
<text x="75.9" y="117.5" transform="rotate(-90 75.9 117.5)">5</text>
<text x="71.7" y="120.4">1</text>
<text x="71.7" y="122.9">3</text>
<text x="79.3" y="120.4">6</text>
<text x="79.3" y="122.9">4</text>
<text x="75.9" y="127.7" transform="rotate(-90 75.9 127.7)">2</text>
</g>
<g font-size="1.4" fill="#0000c2">
<text x="57.7" y="25.4">All</text>
<text x="66.3" y="25.4">capacitors</text>
<text x="75.1" y="25.4">should</text>
<text x="81.1" y="25.4">be</text>
<text x="83.9" y="25.4">placed</text>
<text x="89.8" y="25.4">as</text>
<text x="92.6" y="25.4">close</text>
<text x="97.5" y="25.4">as</text>
<text x="100.3" y="25.4">possible</text>
<text x="107.5" y="25.4">to</text>
<text x="110" y="25.4">the</text>
<text x="113.3" y="25.4">MCU</text>
<text x="273.8" y="32.1">3V3</text>
<text x="273.8" y="33.7">SWDIO</text>
<text x="273.8" y="35.3">SWDCLK</text>
<text x="92.9" y="41.4">Blue,</text>
<text x="97.7" y="41.4">Green,</text>
<text x="103.4" y="41.4">Amber</text>
<text x="273.8" y="36.9">NRST</text>
<text x="273.8" y="38.5">GND</text>
<text x="32.7" y="59.6">Max</text>
<text x="36.6" y="59.6">V_{in}</text>
<text x="39.6" y="59.6">=</text>
<text x="41.8" y="59.6">25.1V</text>
<text x="47" y="59.6">@ 6s</text>
<text x="52.1" y="59.6">Lipo</text>
<text x="32.7" y="61.2">Max</text>
<text x="32.7" y="62.8">I_{div}</text>
<text x="35.9" y="62.8">þÿ&quot;H</text>
<text x="36.6" y="61.2">V_{out}</text>
<text x="38.2" y="62.8">0.23</text>
<text x="40.4" y="61.2">þÿ&quot;H</text>
<text x="42.5" y="62.8">mA</text>
<text x="42.6" y="61.2">2.28V</text>
<text x="45.7" y="62.8">@ 25.1V</text>
<text x="32.7" y="67.2">Solder</text>
<text x="32.7" y="68.8">With</text>
<text x="32.7" y="70.4">should</text>
<text x="36.8" y="68.8">the</text>
<text x="38.5" y="67.2">this</text>
<text x="38.7" y="70.4">stay</text>
<text x="40.2" y="68.8">8-pin</text>
<text x="42.3" y="67.2">jumper</text>
<text x="42.7" y="70.4">within</text>
<text x="45.7" y="68.8">JST</text>
<text x="48.1" y="70.4">0-3.3V.</text>
<text x="48.4" y="67.2">only</text>
<text x="49.2" y="68.8">from</text>
<text x="52.5" y="67.2">when</text>
<text x="53.6" y="68.8">PDB,</text>
<text x="57.2" y="67.2">using</text>
<text x="58.1" y="68.8">the</text>
<text x="61.5" y="68.8">voltage</text>
<text x="62.2" y="67.2">VBAT.</text>
<text x="55.4" y="82.8">C37</text>
<text x="59.3" y="82.8">and</text>
<text x="63" y="82.8">C38</text>
<text x="66.9" y="82.8">close</text>
<text x="71.9" y="82.8">to</text>
<text x="74.4" y="82.8">relevant</text>
<text x="81.4" y="82.8">MCU</text>
<text x="85.6" y="82.8">pin</text>
<text x="207.8" y="85.6">C36</text>
<text x="211.7" y="85.6">close</text>
<text x="216.7" y="85.6">to</text>
<text x="219.2" y="85.6">relevant</text>
<text x="226.2" y="85.6">MCU</text>
<text x="230.4" y="85.6">pin</text>
<text x="65.7" y="102.7">V_{out}</text>
<text x="65.7" y="104.3">þÿ!’logic</text>
<text x="65.7" y="106">I_div</text>
<text x="69.5" y="102.7">þÿ&quot;H</text>
<text x="70.1" y="106">þÿ&quot;H</text>
<text x="72.7" y="104.3">HIGH</text>
<text x="76" y="102.7">@</text>
<text x="81.3" y="102.7">=</text>
<text x="235.1" y="126">D14</text>
<text x="239.1" y="126">-</text>
<text x="241.3" y="126">ESDALC6V1-1U2</text>
<text x="12.8" y="157.7">No</text>
<text x="15.8" y="157.7">external</text>
<text x="20.7" y="159.3">the</text>
<text x="22.8" y="157.7">termination</text>
<text x="24" y="159.3">matching</text>
<text x="31.9" y="159.3">impedance</text>
<text x="32.4" y="157.7">series</text>
<text x="37.8" y="157.7">resistors</text>
<text x="40.9" y="159.3">is</text>
<text x="43.2" y="159.3">already</text>
<text x="45.3" y="157.7">are</text>
<text x="48.7" y="157.7">required</text>
<text x="49.7" y="159.3">included</text>
<text x="55.9" y="157.7">on</text>
<text x="57.1" y="159.3">in</text>
<text x="58.7" y="157.7">USB_PD</text>
<text x="59.5" y="159.3">the</text>
<text x="62.8" y="159.3">embedded</text>
<text x="65.5" y="157.7">(D+)</text>
<text x="70.1" y="157.7">and</text>
<text x="71.4" y="159.3">driver.</text>
<text x="73.8" y="157.7">USB_DM</text>
<text x="80.7" y="157.7">(D-);</text>
<text x="177" y="160.1">SPI</text>
<text x="177" y="161.7">SPI</text>
<text x="180.5" y="160.1">1</text>
<text x="180.5" y="161.7">2</text>
<text x="182.5" y="160.1">=</text>
<text x="182.5" y="161.7">=</text>
<text x="184.7" y="160.1">AT7456E/OSD</text>
<text x="184.7" y="161.7">IMU</text>
<text x="88.6" y="164.1">10</text>
<text x="91.6" y="164.1">pF</text>
<text x="94.3" y="164.1">when</text>
<text x="99.1" y="164.1">C_{s}</text>
<text x="104" y="164.1">3</text>
<text x="106" y="164.1">pF</text>
<text x="177" y="163.3">SPI</text>
<text x="177" y="164.9">I2C</text>
<text x="180.5" y="163.3">3</text>
<text x="180.5" y="164.9">4</text>
<text x="182.5" y="163.3">=</text>
<text x="182.5" y="164.9">=</text>
<text x="184.7" y="163.3">Blackbox</text>
<text x="184.7" y="164.9">Barometer</text>
</g>
<g font-size="1.4" fill="#a90000">
<text x="140.7" y="62.1" transform="rotate(-90 140.7 62.1)">28</text>
<text x="143.3" y="61.6" transform="rotate(-90 143.3 61.6)">1</text>
<text x="145.8" y="62.1" transform="rotate(-90 145.8 62.1)">29</text>
<text x="148.3" y="62.1" transform="rotate(-90 148.3 62.1)">64</text>
<text x="150.9" y="62.1" transform="rotate(-90 150.9 62.1)">48</text>
<text x="153.4" y="62.1" transform="rotate(-90 153.4 62.1)">32</text>
<text x="156" y="62.1" transform="rotate(-90 156 62.1)">16</text>
<text x="175.4" y="65.8">12</text>
<text x="119.6" y="67.1">60</text>
<text x="119.6" y="69.6">59</text>
<text x="175.4" y="68.3">13</text>
<text x="175.4" y="70.9">14</text>
<text x="119.6" y="72.1">62</text>
<text x="120" y="75.9">9</text>
<text x="175.4" y="73.4">17</text>
<text x="175.4" y="77.2">18</text>
<text x="119.6" y="78.5">10</text>
<text x="119.6" y="82.3">22</text>
<text x="175.4" y="79.8">19</text>
<text x="175.4" y="82.3">20</text>
<text x="119.6" y="84.8">23</text>
<text x="119.6" y="88.6">38</text>
<text x="175.4" y="84.8">21</text>
<text x="175.4" y="88.6">49</text>
<text x="119.6" y="91.2">39</text>
<text x="119.6" y="95">40</text>
<text x="175.4" y="91.2">50</text>
<text x="119.6" y="97.5">41</text>
<text x="119.6" y="101.3">52</text>
<text x="175.4" y="98.8">61</text>
<text x="175.9" y="96.3">7</text>
<text x="30.1" y="103.9">SH1</text>
<text x="30.1" y="106.4">SH2</text>
<text x="49.6" y="103.9">A9_B4</text>
<text x="49.6" y="106.4">A4_B9</text>
<text x="119.6" y="103.9">53</text>
<text x="119.6" y="107.7">54</text>
<text x="175.4" y="103.9">42</text>
<text x="175.4" y="106.4">43</text>
<text x="246.1" y="103.5" transform="rotate(-90 246.1 103.5)">1</text>
<text x="30.1" y="109">SH3</text>
<text x="30.1" y="111.5">SH4</text>
<text x="51" y="110.2">B8</text>
<text x="51" y="112.8">A8</text>
<text x="119.6" y="110.2">55</text>
<text x="175.4" y="110.2">51</text>
<text x="175.4" y="112.8">56</text>
<text x="246.1" y="111.1" transform="rotate(-90 246.1 111.1)">2</text>
<text x="51" y="117.9">A7</text>
<text x="119.6" y="117.9">44</text>
<text x="175.4" y="115.3">57</text>
<text x="175.4" y="117.9">58</text>
<text x="51" y="120.4">B7</text>
<text x="51" y="122.9">B6</text>
<text x="51" y="125.5">A6</text>
<text x="119.6" y="120.4">45</text>
<text x="119.6" y="122.9">46</text>
<text x="175.4" y="120.4">26</text>
<text x="175.4" y="124.2">25</text>
<text x="51" y="130.6">B5</text>
<text x="175.4" y="126.7">24</text>
<text x="175.4" y="129.3">11</text>
<text x="51" y="133.1">A5</text>
<text x="120" y="133.1">6</text>
<text x="120" y="135.6">5</text>
<text x="175.4" y="133.1">30</text>
<text x="175.4" y="135.6">33</text>
<text x="175.4" y="139.4">34</text>
<text x="175.4" y="142">35</text>
<text x="40.4" y="145.1" transform="rotate(-90 40.4 145.1)">A1_B12</text>
<text x="42.9" y="145.1" transform="rotate(-90 42.9 145.1)">A12_B1</text>
<text x="120" y="145.8">2</text>
<text x="120" y="148.3">3</text>
<text x="175.4" y="144.5">36</text>
<text x="175.4" y="147.1">37</text>
<text x="120" y="150.9">4</text>
<text x="175.9" y="150.9">8</text>
<text x="143.3" y="158.6" transform="rotate(-90 143.3 158.6)">27</text>
<text x="145.8" y="158.6" transform="rotate(-90 145.8 158.6)">31</text>
<text x="148.3" y="158.6" transform="rotate(-90 148.3 158.6)">15</text>
<text x="150.9" y="158.6" transform="rotate(-90 150.9 158.6)">63</text>
<text x="153.4" y="158.6" transform="rotate(-90 153.4 158.6)">47</text>
</g>
<g font-size="1.4" fill="#006464">
<text x="124.2" y="68">PB7</text>
<text x="124.2" y="70.6">PB6</text>
<text x="141.7" y="69.7" transform="rotate(-90 141.7 69.7)">VREF+</text>
<text x="144.2" y="68.3" transform="rotate(-90 144.2 68.3)">VBAT</text>
<text x="146.8" y="68.5" transform="rotate(-90 146.8 68.5)">VDDA</text>
<text x="149.3" y="67.7" transform="rotate(-90 149.3 67.7)">VDD</text>
<text x="151.9" y="67.7" transform="rotate(-90 151.9 67.7)">VDD</text>
<text x="154.4" y="67.7" transform="rotate(-90 154.4 67.7)">VDD</text>
<text x="156.9" y="67.7" transform="rotate(-90 156.9 67.7)">VDD</text>
<text x="169.9" y="66.8">PA0</text>
<text x="169.9" y="69.3">PA1</text>
<text x="169.9" y="71.9">PA2</text>
<text x="124.2" y="73.1">PB9</text>
<text x="124.2" y="76.9">PC1</text>
<text x="169.9" y="74.4">PA3</text>
<text x="124.2" y="79.5">PC2</text>
<text x="124.2" y="83.3">PC4</text>
<text x="169.9" y="78.2">PA4</text>
<text x="169.9" y="80.7">PA5</text>
<text x="169.9" y="83.3">PA6</text>
<text x="124.2" y="85.8">PC5</text>
<text x="124.2" y="89.6">PC6</text>
<text x="168.9" y="89.6">PA13</text>
<text x="169.9" y="85.8">PA7</text>
<text x="124.2" y="92.2">PC7</text>
<text x="124.2" y="96">PC8</text>
<text x="168.9" y="92.2">PA14</text>
<text x="124.2" y="98.5">PC9</text>
<text x="163.6" y="99.8">PB8-BOOT0</text>
<text x="164.7" y="97.3">PG10-~{RST}</text>
<text x="35.3" y="104.9">SHIELD</text>
<text x="35.3" y="107.4">SHIELD</text>
<text x="44.3" y="104.9">VBUS</text>
<text x="44.3" y="107.4">VBUS</text>
<text x="124.2" y="102.3">PC10</text>
<text x="124.2" y="104.9">PC11</text>
<text x="169.9" y="104.9">PA8</text>
<text x="169.9" y="107.4">PA9</text>
<text x="35.3" y="110">SHIELD</text>
<text x="35.3" y="112.5">SHIELD</text>
<text x="44.2" y="111.2">SBU2</text>
<text x="44.2" y="113.8">SBU1</text>
<text x="124.2" y="108.7">PC12</text>
<text x="124.2" y="111.2">PD2</text>
<text x="168.9" y="111.2">PA15</text>
<text x="169.7" y="113.8">PB3</text>
<text x="45.2" y="118.8">DN1</text>
<text x="124.2" y="118.8">PA10</text>
<text x="169.7" y="116.3">PB4</text>
<text x="169.7" y="118.8">PB5</text>
<text x="45.2" y="121.4">DN2</text>
<text x="45.3" y="123.9">DP2</text>
<text x="124.2" y="121.4">PA11</text>
<text x="124.2" y="123.9">PA12</text>
<text x="169.7" y="121.4">PB2</text>
<text x="169.7" y="125.2">PB1</text>
<text x="45.3" y="126.5">DP1</text>
<text x="45.3" y="131.5">CC2</text>
<text x="169.7" y="127.7">PB0</text>
<text x="169.7" y="130.3">PC3</text>
<text x="45.3" y="134.1">CC1</text>
<text x="124.2" y="134.1">PF1-OSC_OUT</text>
<text x="124.2" y="136.6">PF0-OSC_IN</text>
<text x="168.8" y="134.1">PB10</text>
<text x="168.8" y="136.6">PB11</text>
<text x="41.4" y="138.7" transform="rotate(-90 41.4 138.7)">GND</text>
<text x="43.9" y="138.7" transform="rotate(-90 43.9 138.7)">GND</text>
<text x="168.8" y="140.4">PB12</text>
<text x="168.8" y="143">PB13</text>
<text x="124.2" y="146.8">PC13</text>
<text x="124.2" y="149.3">PC14-OSC32_IN</text>
<text x="168.8" y="145.5">PB14</text>
<text x="168.8" y="148.1">PB15</text>
<text x="124.2" y="151.9">PC15-OSC32_OUT</text>
<text x="144.2" y="153.9" transform="rotate(-90 144.2 153.9)">VSSA</text>
<text x="146.8" y="153.9" transform="rotate(-90 146.8 153.9)">VSS</text>
<text x="149.3" y="153.9" transform="rotate(-90 149.3 153.9)">VSS</text>
<text x="151.9" y="153.9" transform="rotate(-90 151.9 153.9)">VSS</text>
<text x="154.4" y="153.9" transform="rotate(-90 154.4 153.9)">VSS</text>
<text x="169.7" y="151.9">PC0</text>
</g>
<g font-size=".7" fill="#0f0f0f">
<text x="88.8" y="58.1" transform="rotate(-90 88.8 58.1)">LED_B_R</text>
<text x="97.7" y="58.1" transform="rotate(-90 97.7 58.1)">LED_G_R</text>
<text x="106.5" y="58" transform="rotate(-90 106.5 58)">LED_A_R</text>
<text x="257.7" y="148.6" transform="rotate(-90 257.7 148.6)">LED_PWR</text>
</g>
</svg>
